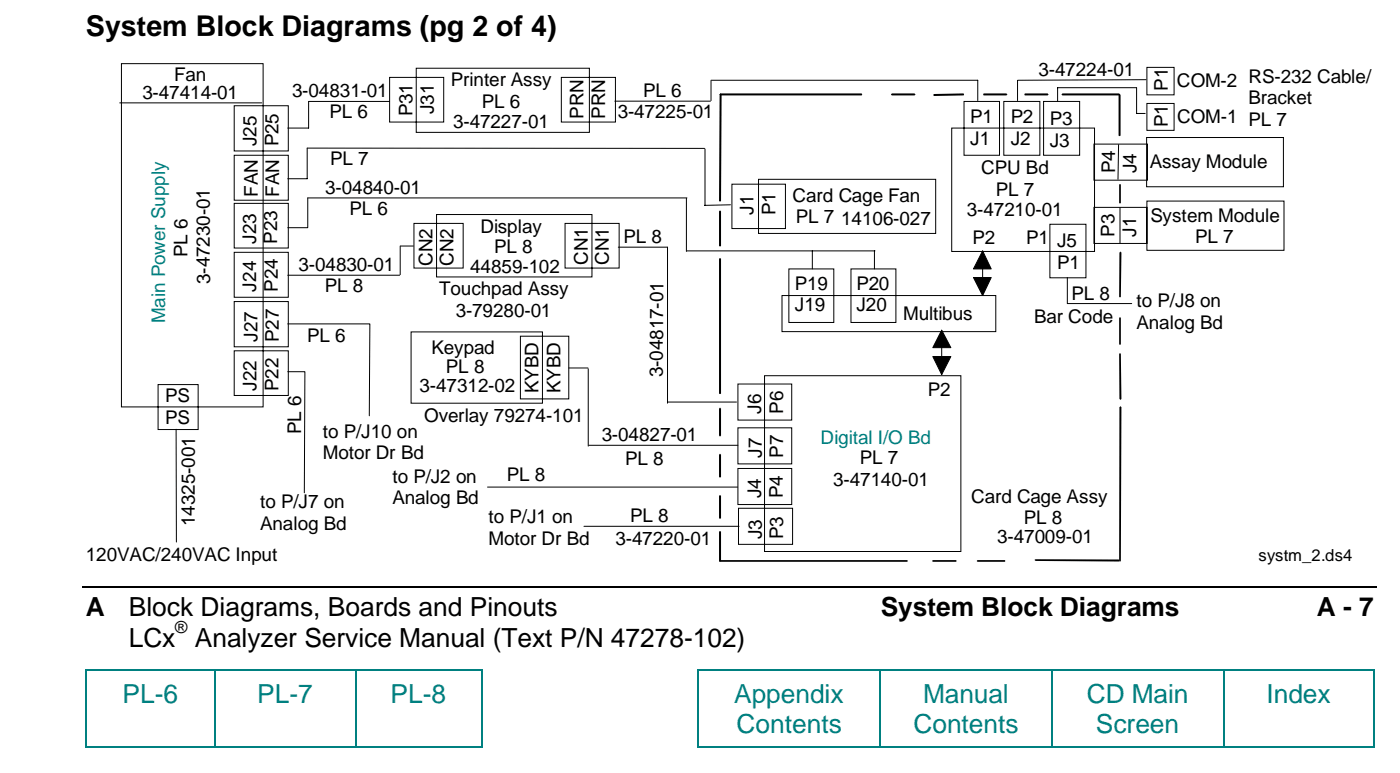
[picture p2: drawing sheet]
<svg xmlns="http://www.w3.org/2000/svg" width="207mm" height="114mm" viewBox="0 0 207 114" stroke-linecap="round" stroke-linejoin="round" font-family="sans-serif">
<path d="M12.2 86.8h191.5" fill="none" stroke="#000" stroke-width=".25"/>
<g fill="#008080">
<path d="M12.6 98.9h.2v.3h-.2z" fill-rule="evenodd"/>
<path d="M12.6 98.9h.2v.3h-.2z" fill-rule="evenodd"/>
</g>
<path d="M12.8 99.1h18.8" fill="none" stroke="#008080" stroke-width=".25"/>
<path d="M31.6 98.9h.3v.3h-.3z" fill-rule="evenodd" fill="#008080"/>
<path d="M31.9 99.1h20.6" fill="none" stroke="#008080" stroke-width=".25"/>
<path d="M52.5 98.9h.2v.3h-.2z" fill-rule="evenodd" fill="#008080"/>
<path d="M52.7 99.1h18.4" fill="none" stroke="#008080" stroke-width=".25"/>
<g fill="#008080">
<path d="M71.1 98.9h.3v.3h-.3z" fill-rule="evenodd"/>
<path d="M71.1 98.9h.3v.3h-.3z" fill-rule="evenodd"/>
<path d="M103.1 98.9h.2v.3h-.2z" fill-rule="evenodd"/>
<path d="M103.1 98.9h.2v.3h-.2z" fill-rule="evenodd"/>
</g>
<path d="M103.3 99.1h26.8" fill="none" stroke="#008080" stroke-width=".25"/>
<path d="M130.1 98.9h.2v.3h-.2z" fill-rule="evenodd" fill="#008080"/>
<path d="M130.3 99.1h25.2" fill="none" stroke="#008080" stroke-width=".25"/>
<path d="M155.5 98.9h.2v.3h-.2z" fill-rule="evenodd" fill="#008080"/>
<path d="M155.7 99.1h25.2" fill="none" stroke="#008080" stroke-width=".25"/>
<path d="M180.9 98.9h.2v.3h-.2z" fill-rule="evenodd" fill="#008080"/>
<path d="M181.1 99.1h22" fill="none" stroke="#008080" stroke-width=".25"/>
<g fill="#008080">
<path d="M203.1 98.9h.2v.3h-.2z" fill-rule="evenodd"/>
<path d="M203.1 98.9h.2v.3h-.2z" fill-rule="evenodd"/>
</g>
<path d="M12.7 99.2v11.1" fill="none" stroke="#008080" stroke-width=".25"/>
<g fill="#008080">
<path d="M12.6 110.3h.2v.2h-.2z" fill-rule="evenodd"/>
<path d="M12.6 110.3h.2v.2h-.2z" fill-rule="evenodd"/>
</g>
<path d="M31.8 99.2v11.1M12.8 110.4h18.8" fill="none" stroke="#008080" stroke-width=".25"/>
<path d="M31.6 110.3h.3v.2h-.3z" fill-rule="evenodd" fill="#008080"/>
<path d="M52.6 99.2v11.1M31.9 110.4h20.6" fill="none" stroke="#008080" stroke-width=".25"/>
<path d="M52.5 110.3h.2v.2h-.2z" fill-rule="evenodd" fill="#008080"/>
<path d="M71.3 99.2v11.1M52.7 110.4h18.4" fill="none" stroke="#008080" stroke-width=".25"/>
<g fill="#008080">
<path d="M71.1 110.3h.3v.2h-.3z" fill-rule="evenodd"/>
<path d="M71.1 110.3h.3v.2h-.3z" fill-rule="evenodd"/>
</g>
<path d="M103.2 99.2v11.1" fill="none" stroke="#008080" stroke-width=".25"/>
<g fill="#008080">
<path d="M103.1 110.3h.2v.2h-.2z" fill-rule="evenodd"/>
<path d="M103.1 110.3h.2v.2h-.2z" fill-rule="evenodd"/>
</g>
<path d="M130.2 99.2v11.1M103.3 110.4h26.8" fill="none" stroke="#008080" stroke-width=".25"/>
<path d="M130.1 110.3h.2v.2h-.2z" fill-rule="evenodd" fill="#008080"/>
<path d="M155.6 99.2v11.1M130.3 110.4h25.2" fill="none" stroke="#008080" stroke-width=".25"/>
<path d="M155.5 110.3h.2v.2h-.2z" fill-rule="evenodd" fill="#008080"/>
<path d="M181 99.2v11.1M155.7 110.4h25.2" fill="none" stroke="#008080" stroke-width=".25"/>
<path d="M180.9 110.3h.2v.2h-.2z" fill-rule="evenodd" fill="#008080"/>
<path d="M203.2 99.2v11.1M181.1 110.4h22" fill="none" stroke="#008080" stroke-width=".25"/>
<g fill="#008080">
<path d="M203.1 110.3h.2v.2h-.2z" fill-rule="evenodd"/>
<path d="M203.1 110.3h.2v.2h-.2z" fill-rule="evenodd"/>
</g>
<g fill="none" stroke="#000" stroke-width=".15">
<path d="M17.7 15.2h21M18 9.4h20.9v50.8h-20.9zM34.6 15.6h8v6.7h-8zM57.6 15h-12v3.9h-3M57.6 11.4h8v6.6h-8zM61.6 10.1h25.6v9.5h-25.6zM83 11.4h8v6.6h-8zM90.9 15h14.2M105.2 11.9h39.4v3M105.2 12v2.9M140.8 18.9h21.1v18.3h-21.1zM142.6 15h5.2v8h-5.2z"/>
<path d="M148.5 15h5.3v8h-5.3zM150.5 11.9v3M154.4 15h5.3v8h-5.3zM156.4 15v-2h11.7v3.8h1.3M169.5 11.8l-18.9 .1M169.6 15.3h4.1v4h-4.1zM169.6 10h4.1v4h-4.1zM34.6 23h8v6.6h-8zM34.6 30.1h8v6.6h-8zM34.6 37.3h8v6.7h-8zM42.6 33.7h2.9M59.2 36.4v4.2"/>
<path d="M59.2 36.4h1.9M61.2 33h7.3v6.6h-7.3zM64.6 31.7h23v9.3h-23zM83.6 33h8v6.6h-8zM91.5 36.5h7.2v23.1M101.5 29.3v7.9M101.6 29.3h-56.1v4.3M101.6 37.1h27.8M104.2 21.9h-58.8v4.5h-2.8M104.3 22v8.4M108 30.3l-3.8 .1M108.3 27.2h7.9v6.6h-7.9z"/>
<path d="M112.2 26.5h26.2v8h-26.2zM116.7 39.8h6.6v7.9h-6.6zM120.2 37.1v2.7M125.9 39.8h6.6v7.9h-6.6zM129.3 37.1v2.7M145.3 37.1v6.6M155.3 33.2h5.3v7.9h-5.3zM161.8 21.3h7.9v5.3h-7.9zM161.8 30.7h7.8v5.3h-7.8zM165.5 21.4l-.1 5.1M165.7 30.7v5.2M169.6 20.3h20.2v7.3h-20.2z"/>
<path d="M169.6 29.7h20.3v7.3h-20.3zM23.4 56.9h5.9v6.6h-5.9zM34.6 44.6h8v6.7h-8zM34.6 51.9h8v6.6h-8zM42.6 47.9h12.1l-.1 13.6M42.6 55h2.5l-.1 17.9M42.6 40.7h16.5M60.8 49.1h19.4v10.5h-19.4zM77 49.7h7.1v9.3h-7.1zM84.1 54.4h2.9M87 54.5v11.5M98.7 59.5h10.2"/>
<path d="M109.1 56.8h8v5.3h-8zM113.1 55.6h29v25.9h-29zM115.7 43.7h31.6v5.3h-31.6zM139.3 48.8v6.6M157.9 41v3.9h9.5M26 63.5l.1 16.7M72.1 72h37M86.4 77.8h22.9M87.1 65.8h22M109.1 63.3h8v5.3h-8zM109.1 69.3h8v5.3h-8zM109.2 75.2h8v5.3h-8z"/>
</g>
<g fill="#000" stroke="#000" stroke-width=".15">
<path d="M145.3 37.1l1.3 2.7h-2.6z" fill-rule="evenodd"/>
<path d="M138 52.7h2.6l-1.3 2.7z" fill-rule="evenodd"/>
<path d="M139.3 48.8l1.3 2.6h-2.6z" fill-rule="evenodd"/>
<path d="M144 41h2.6l-1.3 2.7z" fill-rule="evenodd"/>
</g>
<g fill="#000">
<path d="M106.4 13.9l.1-.1h21v.2v.1h-21zM131.8 13.9l.1-.1h3.4l.1 .2-.1 .1h-3.4zM138.1 13.9l4.5-.1v.2v.1l-4.5 .1zM145.5 13.8h3.4l.1 .2-.1 .1h-3.4zM151.6 13.8h3.4l.1 .2-.1 .1h-3.4zM157 13.9l.1-.1h8.5l.1 .2-.1 .1h-8.5zM165.5 13.9l.2 .1v6.1h-.2v-6.1zM106.4 31.1l.3 .1v5.2l-.1 .1-.2-.1v-5.2zM106.4 13.9l.1-.1 .2 .1v15.8l-.1 .1-.2-.1zM165.5 27.3h.3l-.1 2.8-.2-.1zM165.7 37.2l.2 .1-.2 6.7-.2-.1 .1-6.6zM106.4 38.2h.3v20l-.1 .1-.2-.1v-20z"/>
<path d="M165.6 46.9l.2 .1-.1 4-.2-.1zM165.5 52.3h.3l.1 6.7-.1 .1-.2-.1zM106.4 67.1l.3 .1v3.3l-.1 .1-.2-.1v-3.3zM106.4 60.3l.3 .1v4l-.1 .1-.2-.1v-4zM106.4 73.2l.3 .1v3.3l-.1 .1-.2-.1v-3.3zM106.4 78.6h.3v4.3l-.1 .1-.2-.1zM106.4 82.9l27.8-.1 .1 .2-27.9 .1zM137.9 82.9l3.5-.1 .1 .2-3.5 .1zM144.5 82.9l4.1-.1 .1 .2-4.1 .1zM153 82.7h12.5l.1 .2-.1 .1-12.4-.1zM165.7 60.1l.2 .1-.2 22.8-.2-.1 .1-22.7z"/>
</g>
<text font-size="4.2" x="12.7" y="5.4">System Block Diagrams (pg 2 of 4)</text>
<g font-size="3.9">
<text x="12.7" y="91.1">A</text>
<text x="19.1" y="91.1">Block Diagrams, Boards and Pinouts</text>
<text x="19.1" y="95.6">LCx</text>
<text x="28.8" y="95.6">Analyzer Service Manual (Text P/N 47278-102)</text>
<text x="130.3" y="91.1">System Block Diagrams</text>
<text x="194.8" y="91.1">A - 7</text>
</g>
<g font-size="3.9" fill="#008080">
<text x="18.1" y="103.9">PL-6</text>
<text x="38.1" y="103.9">PL-7</text>
<text x="57.8" y="103.9">PL-8</text>
<text x="108.6" y="103.9">Appendix</text>
<text x="136.5" y="103.9">Manual</text>
<text x="160.8" y="103.9">CD Main</text>
<text x="187.3" y="103.9">Index</text>
<text x="108.9" y="108.4">Contents</text>
<text x="135.1" y="108.4">Contents</text>
<text x="162.1" y="108.4">Screen</text>
</g>
<g font-size="2.8">
<text x="153.6" y="11.3">3-47224-01</text>
<text x="21.1" y="14.6">3-47414-01</text>
<text x="25.8" y="12">Fan</text>
<text x="43.2" y="14.4">3-04831-01</text>
<text x="48.7" y="17.5">PL 6</text>
<text x="61" y="17.2" transform="rotate(-90 61 17.2)">P31</text>
<text x="64.2" y="16.9" transform="rotate(-90 64.2 16.9)">J31</text>
<text x="66.7" y="12.8">Printer Assy</text>
<text x="71.3" y="15.9">PL 6</text>
<text x="86.3" y="17.5" transform="rotate(-90 86.3 17.5)">PRN</text>
<text x="89.5" y="17.5" transform="rotate(-90 89.5 17.5)">PRN</text>
<text x="91.4" y="17.5">3-47225-01</text>
<text x="95.1" y="14.3">PL 6</text>
<text x="172.8" y="13.4" transform="rotate(-90 172.8 13.4)">P1</text>
<text x="174.1" y="12.8">COM-2 RS-232 Cable/</text>
<text x="184.7" y="15.4">Bracket</text>
<text x="37.9" y="21.6" transform="rotate(-90 37.9 21.6)">J25</text>
<text x="41.2" y="21.6" transform="rotate(-90 41.2 21.6)">P25</text>
<text x="67" y="19">3-47227-01</text>
<text x="143.5" y="18.2">P1</text>
<text x="143.5" y="21.4">J1</text>
<text x="149.5" y="18.2">P2</text>
<text x="149.5" y="21.4">J2</text>
<text x="155.3" y="18.5">P3</text>
<text x="155.3" y="21.7">J3</text>
<text x="172.8" y="18.8" transform="rotate(-90 172.8 18.8)">P1</text>
<text x="174.1" y="18.2">COM-1 PL 7</text>
<text x="38.1" y="29.1" transform="rotate(-90 38.1 29.1)">FAN</text>
<text x="41.3" y="29.1" transform="rotate(-90 41.3 29.1)">FAN</text>
<text x="48.1" y="28.7">3-04840-01</text>
<text x="48.8" y="24.4">PL 7</text>
<text x="117.2" y="29.8">Card Cage Fan</text>
<text x="145.1" y="25.7">CPU Bd</text>
<text x="147.3" y="28.9">PL 7</text>
<text x="165" y="25.6" transform="rotate(-90 165 25.6)">P4</text>
<text x="168.1" y="25.6" transform="rotate(-90 168.1 25.6)">J4</text>
<text x="170.1" y="24.9">Assay Module</text>
<text x="51.7" y="31.8">PL 6</text>
<text x="71" y="34.5">Display</text>
<text x="92.2" y="35.9">PL 8</text>
<text x="111.5" y="31.8" transform="rotate(-90 111.5 31.8)">J1</text>
<text x="114.7" y="31.8" transform="rotate(-90 114.7 31.8)">P1</text>
<text x="117.7" y="33">PL 7</text>
<text x="124.4" y="33.2">14106-027</text>
<text x="143" y="31.9">3-47210-01</text>
<text x="164.8" y="35" transform="rotate(-90 164.8 35)">P3</text>
<text x="168.1" y="35" transform="rotate(-90 168.1 35)">J1</text>
<text x="170.2" y="32.8">System Module</text>
<text x="176.8" y="35.9">PL 7</text>
<text x="27.7" y="38.1" transform="rotate(-90 27.7 38.1)">PL 6</text>
<text x="31.1" y="42" transform="rotate(-90 31.1 42)">3-47230-01</text>
<text x="37.9" y="36" transform="rotate(-90 37.9 36)">J23</text>
<text x="41" y="36" transform="rotate(-90 41 36)">P23</text>
<text x="44.2" y="40">3-04830-01</text>
<text x="64" y="39.3" transform="rotate(-90 64 39.3)">CN2</text>
<text x="67.1" y="39.3" transform="rotate(-90 67.1 39.3)">CN2</text>
<text x="69.6" y="40.3">44859-102</text>
<text x="73.1" y="37.4">PL 8</text>
<text x="86.9" y="39.2" transform="rotate(-90 86.9 39.2)">CN1</text>
<text x="90.1" y="39.2" transform="rotate(-90 90.1 39.2)">CN1</text>
<text x="143.9" y="36.1">P2</text>
<text x="151.8" y="36.1">P1</text>
<text x="156.4" y="36.5">J5</text>
<text x="156.4" y="39.7">P1</text>
<text x="37.9" y="43.1" transform="rotate(-90 37.9 43.1)">J24</text>
<text x="41.1" y="43.1" transform="rotate(-90 41.1 43.1)">P24</text>
<text x="48.1" y="43.2">PL 8</text>
<text x="65" y="43.7">Touchpad Assy</text>
<text x="67.4" y="46.9">3-79280-01</text>
<text x="117.6" y="42.9">P19</text>
<text x="117.6" y="46.1">J19</text>
<text x="126.7" y="42.8">P20</text>
<text x="126.7" y="46.1">J20</text>
<text x="133.6" y="47.3">Multibus</text>
<text x="153" y="47.7">Bar Code</text>
<text x="158.5" y="44.4">PL 8</text>
<text x="168.1" y="45.5">to P/J8 on</text>
<text x="38.1" y="50.6" transform="rotate(-90 38.1 50.6)">J27</text>
<text x="41.2" y="50.6" transform="rotate(-90 41.2 50.6)">P27</text>
<text x="45.4" y="50.5">PL 6</text>
<text x="63.8" y="52.4">Keypad</text>
<text x="168.1" y="48.6">Analog Bd</text>
<text x="24.4" y="59.5">PS</text>
<text x="37.9" y="57.8" transform="rotate(-90 37.9 57.8)">J22</text>
<text x="41.2" y="57.8" transform="rotate(-90 41.2 57.8)">P22</text>
<text x="62.1" y="58">3-47312-02</text>
<text x="66" y="55.2">PL 8</text>
<text x="79.7" y="58.1" transform="rotate(-90 79.7 58.1)">KYBD</text>
<text x="82.9" y="58.1" transform="rotate(-90 82.9 58.1)">KYBD</text>
<text x="98" y="55.8" transform="rotate(-90 98 55.8)">3-04817-01</text>
<text x="137.3" y="58.6">P2</text>
<text x="24.4" y="62.7">PS</text>
<text x="44.5" y="64.2" transform="rotate(-90 44.5 64.2)">PL 6</text>
<text x="47.8" y="64.7">to P/J10 on</text>
<text x="62.8" y="62.4">Overlay 79274-101</text>
<text x="89" y="65.2">3-04827-01</text>
<text x="112.6" y="61.1" transform="rotate(-90 112.6 61.1)">J6</text>
<text x="115.8" y="61.1" transform="rotate(-90 115.8 61.1)">P6</text>
<text x="47.8" y="67.9">Motor Dr Bd</text>
<text x="58.1" y="71.4">to P/J2 on</text>
<text x="74.9" y="71.2">PL 8</text>
<text x="92.5" y="68.7">PL 8</text>
<text x="112.7" y="67.7" transform="rotate(-90 112.7 67.7)">J7</text>
<text x="115.8" y="67.7" transform="rotate(-90 115.8 67.7)">P7</text>
<text x="123.2" y="71.9">3-47140-01</text>
<text x="127.2" y="68.7">PL 7</text>
<text x="28.8" y="77.8" transform="rotate(-90 28.8 77.8)">14325-001</text>
<text x="38.5" y="75.2">to P/J7 on</text>
<text x="58.1" y="74.6">Analog Bd</text>
<text x="72.3" y="77.3">to P/J1 on</text>
<text x="93.2" y="77.1">PL 8</text>
<text x="112.6" y="73.6" transform="rotate(-90 112.6 73.6)">J4</text>
<text x="115.8" y="73.6" transform="rotate(-90 115.8 73.6)">P4</text>
<text x="143.7" y="74.3">Card Cage Assy</text>
<text x="151.4" y="77.4">PL 8</text>
<text x="12.7" y="83">120VAC/240VAC Input</text>
<text x="38.5" y="78.3">Analog Bd</text>
<text x="72.3" y="80.6">Motor Dr Bd</text>
<text x="91" y="80.6">3-47220-01</text>
<text x="112.7" y="79.7" transform="rotate(-90 112.7 79.7)">J3</text>
<text x="115.8" y="79.7" transform="rotate(-90 115.8 79.7)">P3</text>
<text x="147.5" y="80.3">3-47009-01</text>
</g>
<g font-size="2.8" fill="#008080">
<text x="24.4" y="47.8" transform="rotate(-90 24.4 47.8)">Main Power Supply</text>
<text x="121.4" y="65.6">Digital I/O Bd</text>
</g>
<g font-size="2.5">
<text x="186.2" y="83">systm_2.ds4</text>
<text x="25.9" y="93.6">®</text>
</g>
</svg>
